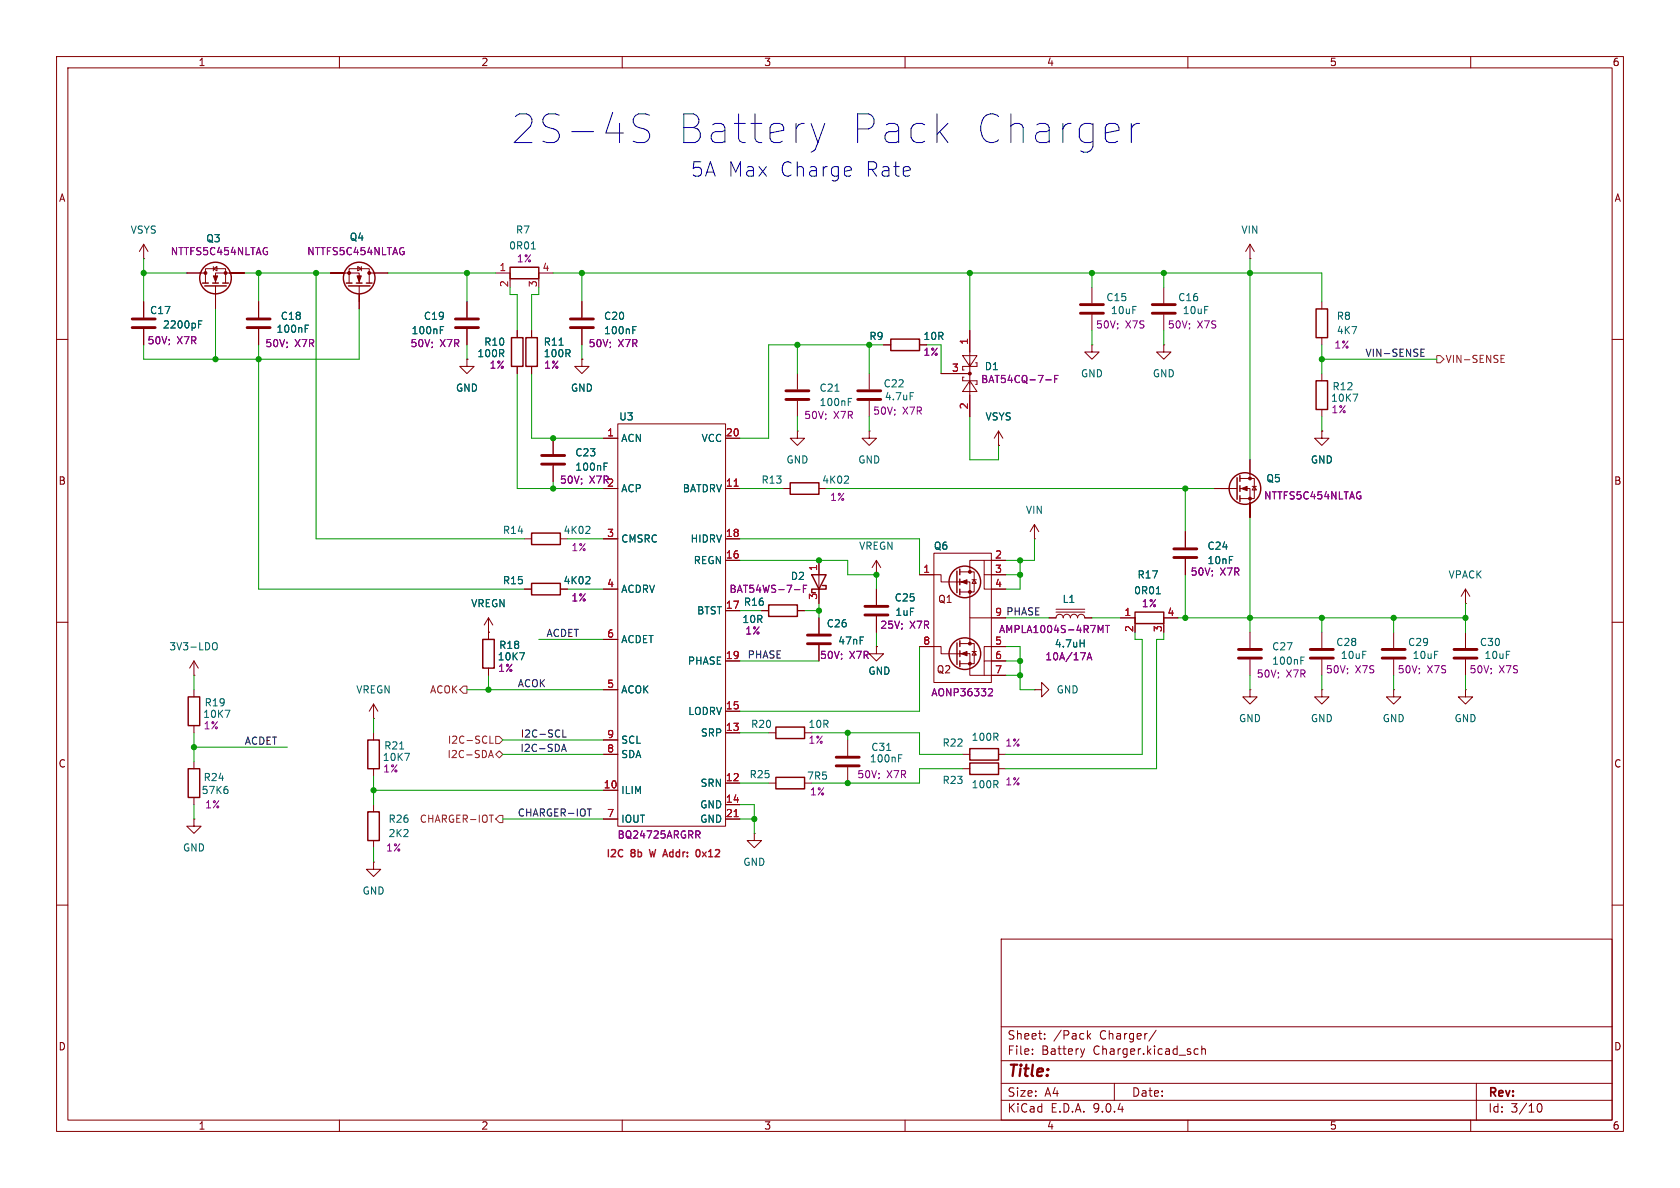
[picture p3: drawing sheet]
<svg xmlns="http://www.w3.org/2000/svg" width="297mm" height="210mm" viewBox="0 0 297 210" stroke-linecap="round" stroke-linejoin="round" font-family="sans-serif">
<g fill="none" stroke="#840000" stroke-width=".18">
<path d="M10 10h277v190h-277zM12 12h273v186h-273zM60 10v2M110 10v2M160 10v2M210 10v2M260 10v2M25.4 45.7h.1M25.4 43.2v2.5M25.4 53.3v2.8M25.4 58.2v2.8M25.4 43.2l-.8 1.3"/>
<path d="M25.4 43.2l.8 1.3M33 48.3h3.3M36.3 50v-2.5h3.6v2.5M37.7 47.5l.7-.4v.8zM37.7 47.1v.8M38.1 50.5v4.1M43.2 48.3h-5.1v1.7M45.7 53.3v2.8M45.7 58.2v2.8M58.4 48.3h5.1v1.7M61.7 50v-2.5h3.6v2.5M63.2 47.1l.7 .4-.7 .4z"/>
<path d="M63.5 50.5v4.1M63.9 47.1v.8M65.3 48.3h3.3M82.5 53.3v2.8M82.5 58.2v2.8M87.6 48.3h2.6v1.2M91.4 58.4v1.3M94 58.4v1.3M97.8 48.3h-2.6v1.2M102.9 53.3v2.8M102.9 58.2v2.8M171.4 58.4v15.3"/>
<path d="M193 50.8v2.8M193 55.6v2.8M205.7 50.8v2.8M205.7 55.6v2.8M221 45.7h.1M221 43.2l-.8 1.3M221 43.2l.7 1.3M221 43.2v2.5M233.7 53.3v1.3M233.7 59.7v1.3M10 60h2M82.5 63.5v1.3h1.3l-1.3 1.2-1.2-1.2h1.2"/>
<path d="M82.5 63.5h.1M91.4 64.8v1.2M94 64.8v1.2M97.8 77.5v2.8M102.9 63.5v1.3h1.2l-1.2 1.2-1.3-1.2h1.3M102.9 63.5h.1M106.7 77.5h2.5M109.2 74.9h19.1v71.2h-19.1zM128.3 77.5h2.5M141 76.2v1.3h1.2l-1.2 1.2-1.3-1.2h1.3M141 76.2h.1M141 66v2.8"/>
<path d="M141 70.9v2.8M153.7 76.2v1.3h1.2l-1.2 1.2-1.3-1.2h1.3M153.7 76.2h.1M153.7 66v2.8M153.7 70.9v2.8M156.2 61h1.3M162.6 61h1.2M166.4 66h5M170.2 62.9h2.5l-1.3 1.9zM170.4 66.7h-.2v.6h2.5v.6h-.2M171.4 67.3l1.3 1.9h-2.5zM172.5 64.1h.2v.7h-2.5v.6h.2"/>
<path d="M176.5 78.7h.1M176.5 76.2l-.7 1.3M176.5 76.2l.8 1.3M176.5 76.2v2.5M193 61v1.2h1.3l-1.3 1.3-1.2-1.3h1.2M193 61h.1M205.7 61v1.2h1.3l-1.3 1.3-1.2-1.3h1.2M205.7 61h.1M233.7 76.2v1.3h1.2l-1.2 1.2-1.3-1.2h1.3M233.7 76.2h.1M233.7 66v1.3M233.7 72.4v1.3"/>
<path d="M285 60h2M92.7 95.3h1.3M97.8 82.3v2.8M99.1 95.3h1.2M106.7 86.4h2.5M106.7 95.3h2.5M128.3 86.4h2.5M128.3 95.3h2.5M128.3 99.1h2.5M138.4 86.4h1.3M144.8 86.4h1.2M144.8 99.1v7.6"/>
<path d="M154.9 99.1v2.5M154.9 99.1l-.7 1.2M154.9 99.1l.8 1.2M165.1 97.8h10.2v22.9h-10.2zM174 99.1v2.5h3.8M177.8 99.1h-6.4l.1 2M182.9 95.3h.1M182.9 92.7l-.8 1.3M182.9 92.7l.7 1.3M182.9 92.7v2.6M209.5 94v2.8M209.5 98.8v2.8"/>
<path d="M214.6 86.4h4.1M219.2 84.6h2.5v3.5h-2.5M219.2 86.4h1.8v5M221 81.3v3.3M221.4 86h.7M221.7 86l.4 .6h-.7zM10 110h2M34.3 119.4h.1M34.3 116.8l-.8 1.3M34.3 116.8l.8 1.3M34.3 116.8v2.6M86.4 111.8h.1"/>
<path d="M86.4 109.2v3.8M86.4 118.1v1.3M86.4 109.2l-.8 1.3M86.4 109.2l.7 1.3M92.7 104.1h1.3M99.1 104.1h1.2M106.7 104.1h2.5M106.7 113h2.5M128.3 116.8h2.5M134.6 108h1.3M141 108h1.2M144.8 109.2v2.8"/>
<path d="M144.8 114v2.8M154.9 114.3v1.3h1.3l-1.3 1.2-1.2-1.2h1.2M154.9 114.3h.1M154.9 101.6h.1M154.9 104.1v2.8M154.9 109v2.8M162.6 101.6h3.8v1.3h3.8M162.6 114.3h3.8v1.3h3.8M169.7 101.1h2.5v3.5h-2.5M169.7 102.9h1.8l-.1 10.1M169.7 113.8h2.5v3.5h-2.5M169.7 115.6h1.8v2.5"/>
<path d="M171.4 118.1v1.3h6.4M171.4 109.2h6.4M171.5 113v.8M171.8 102.5h.8M171.8 115.2h.8M172.2 102.5l.4 .6h-.8zM172.2 115.2l.4 .6h-.8zM174 101.6v2.5h3.8M177.8 114.3h-3.8v2.5M177.8 116.8h-3.8v2.6M185.4 109.2h1.3a.64 .64 0 0 1 .6-.6 .64 .64 0 0 1 .7 .6 .64 .64 0 0 1 .6-.6 .64 .64 0 0 1 .6 .6 .64 .64 0 0 1 .7-.6 .64 .64 0 0 1 .6 .6 .64 .64 0 0 1 .6-.6 .64 .64 0 0 1 .7 .6h1.2M186.7 108.2h5.1"/>
<path d="M186.7 107.7h5.1M198.1 109.2h2.6v1.3M208.3 109.2h-2.6v1.3M221 111.8v2.8M221 116.6v2.8M233.7 111.8v2.8M233.7 116.6v2.8M246.4 111.8v2.8M246.4 116.6v2.8M259.1 106.7h.1M259.1 104.1l-.8 1.3M259.1 104.1l.7 1.3"/>
<path d="M259.1 104.1v2.6M259.1 111.8v2.8M259.1 116.6v2.8M285 110h2M34.3 121.9v1.3M34.3 128.3v1.2M34.3 134.6v1.3M66 127h.1M66 124.5v2.5M66 129.5v1.3M66 135.9v1.3M66 124.5l-.7 1.2"/>
<path d="M66 124.5l.8 1.2M106.7 121.9h2.5M106.7 130.8h2.5M106.7 133.4h2.5M106.7 139.7h2.5M128.3 125.7h2.5M128.3 129.5h2.5M128.3 138.4h2.5M135.9 129.5h1.3M135.9 138.4h1.3M142.2 129.5h1.3M149.9 130.8v2.8"/>
<path d="M149.9 135.6v2.8M170.2 133.4h1.2M170.2 135.9h1.2M176.5 133.4h1.3M176.5 135.9h1.3M182.9 121.9h1.2v-1.2l1.3 1.2-1.3 1.3v-1.3M182.9 121.9h.1M221 121.9v1.3h1.2l-1.2 1.3-1.3-1.3h1.3M221 121.9h.1M233.7 121.9v1.3h1.2l-1.2 1.3-1.3-1.3h1.3M233.7 121.9h.1M246.4 121.9v1.3h1.2l-1.2 1.3-1.3-1.3h1.3"/>
<path d="M246.4 121.9h.1M259.1 121.9v1.3h1.2l-1.2 1.3-1.3-1.3h1.3M259.1 121.9h.1M34.3 144.8v1.3h1.3l-1.3 1.2-1.3-1.2h1.3M34.3 144.8h.1M34.3 141v1.2M66 152.4v1.3h1.3l-1.3 1.2-1.2-1.2h1.2M66 152.4h.1M66 142.2v1.3M66 148.6v1.3M106.7 144.8h2.5M128.3 144.8h2.5"/>
<path d="M128.3 142.2h2.5M133.3 147.3v1.3h1.3l-1.3 1.3-1.2-1.3h1.2M133.3 147.3h.1M10 160h2M177 166h108v32h-108zM285 160h2M60 198v2M110 198v2M160 198v2M177 194.5h108M177 191.5h108M177 187.5h108"/>
<path d="M177 181.5h108M182.5 186.3v.1M182.5 185.5v.1M184.7 183.6v.1M184.7 182.8v.1M191.7 185.4l-.3 1M192.2 182.2v1.5M192.4 183.1l.4 .6M192.8 182.7l-.6 .6M197 191.5v3M204.4 182.1l-1.3 2M210 198v2"/>
<path d="M211.2 186.3h.6M211.2 185.5h.6M212.5 185.5l.2-.1 .3 .1 .1 .9M212.5 184.9v1.5M260 198v2M261 191.5v6.5M271.7 195.7l.2-.5 .2-.1a.81 .81 0 0 1 .6 .6 .81 .81 0 0 1-.3 .8h-.4l-.3-.5"/>
</g>
<g fill="none" stroke="#840000" stroke-width=".51">
<path d="M23.4 56.4h4M23.4 57.9h4M43.7 56.4h4.1M43.7 57.9h4.1M80.5 56.4h4.1M80.5 57.9h4.1M100.8 56.4h4.1M100.8 57.9h4.1M191 53.8h4.1M191 55.4h4.1M203.7 53.8h4.1M203.7 55.4h4.1"/>
<path d="M138.9 69.1h4.1M138.9 70.6h4.1M151.6 69.1h4.1M151.6 70.6h4.1M95.8 80.5h4M95.8 82h4M207.5 97h4.1M207.5 98.6h4.1M142.7 112.3h4.1M142.7 113.8h4.1M152.9 108.7h4.1M152.9 107.2h4.1"/>
<path d="M218.9 114.8h4.1M218.9 116.3h4.1M231.6 114.8h4.1M231.6 116.3h4.1M244.3 114.8h4.1M244.3 116.3h4.1M257 114.8h4.1M257 116.3h4.1M147.8 133.9h4.1M147.8 135.4h4.1"/>
</g>
<g fill="none" stroke="#006464" stroke-width=".18">
<path d="M35.1 57.3h.4M35.1 56.7h.6M54 58.1h.4M54 57.5h.6M77.8 58.3h.5M77.8 57.7h.6M93.9 44h.8M111.9 58.3h.4M111.9 57.7h.6M98.8 61h.8M147.6 69.2h.7M150 71h.4"/>
<path d="M150 70.4h.6M160.9 69.4h.6M239.2 69.7h.8l-.5 1.2M104.2 93.1l.1 .2-.1 .3-.7 .7h.8M106.8 82.5h.4M106.8 81.9h.6M149.9 84.2l.1 .2v.3l-.8 .7h.8M37.7 113.7l.2-.1a.43 .43 0 0 1 .5 .4v.5a.42 .42 0 0 1-.2 .3 .42 .42 0 0 1-.5 0M91.9 115.4h.8l-.5 1.3M104.2 102l.1 .2-.1 .3-.7 .7h.8M191 113.7h.7M191.7 113.1v1.3"/>
<path d="M204.4 105h.8M230 116.8h.4M230 116.1h.6M39.8 125.5h.8l-.5 1.3M40.2 139.6l.1 .1-.1 .5M70.7 132.4h.7M71.5 133.2h.9l-.6 1.2M156.8 132.7h.7M158.9 134h.4M158.9 133.4h.6"/>
</g>
<g fill="none" stroke="#840000" stroke-width=".25">
<path d="M35.8 50h1M36.2 50.5h3.8M37.6 50h1M39.4 50h1M61.2 50h1M61.6 50.5h3.8M63 50h1M64.8 50h1M90.2 47.2h5v2.1h-5zM90.4 59.7h2.1v5.1h-2.1zM93 59.7h2v5.1h-2zM157.5 59.9h5.1v2.1h-5.1z"/>
<path d="M232.7 54.6h2v5.1h-2zM232.7 67.3h2v5.1h-2zM94 94.2h5.1v2.1h-5.1zM139.7 85.3h5.1v2.1h-5.1zM218.7 84.5v3.8M219.2 84.1v1M219.2 85.9v1M219.2 87.6v1M85.3 113h2.1v5.1h-2.1zM94 103.1h5.1v2.1h-5.1zM135.9 106.9h5.1v2.1h-5.1zM143.5 101.6h2.5l-1.2 2.5z"/>
<path d="M145.4 103.5h.6v.6h-2.5v.7h.6M169.2 101v3.8M169.2 113.6v3.9M169.7 100.6v1M169.7 102.4v1M169.7 104.1v1.1M169.7 113.3v1M169.7 115v1.1M169.7 116.8v1M200.7 108.2h5v2h-5zM33.3 123.2h2v5.1h-2zM33.3 135.9h2v5.1h-2z"/>
<path d="M65 130.8h2.1v5.1h-2.1zM137.2 137.4h5v2h-5zM137.2 128.5h5v2.1h-5zM171.4 134.9h5.1v2h-5.1zM171.4 132.3h5.1v2.1h-5.1zM65 143.5h2.1v5.1h-2.1z"/>
<circle cx="38.1" cy="49.1" r="2.79"/>
<circle cx="63.5" cy="49.1" r="2.79"/>
<circle cx="220.1" cy="86.4" r="2.79"/>
<circle cx="170.6" cy="102.9" r="2.79"/>
<circle cx="170.6" cy="115.6" r="2.79"/>
</g>
<g fill="#840000" stroke="#840000" stroke-width=".18">
<path d="M63.1 48.8h.8l-.4 1z"/>
<path d="M37.7 48.8h.8l-.4 1z"/>
<path d="M169.9 102.9l1-.4v.7z"/>
<path d="M169.9 115.6l1.1-.4v.7z"/>
<path d="M219.5 86.4l1-.4v.7z"/>
<circle cx="65.3" cy="48.3" r=".25"/>
<circle cx="61.7" cy="48.3" r=".25"/>
<circle cx="36.3" cy="48.3" r=".25"/>
<circle cx="39.9" cy="48.3" r=".25"/>
<circle cx="171.5" cy="101.1" r=".25"/>
<circle cx="171.5" cy="104.6" r=".25"/>
<circle cx="171.5" cy="113.8" r=".25"/>
<circle cx="171.5" cy="117.3" r=".25"/>
<circle cx="221" cy="84.6" r=".25"/>
<circle cx="221" cy="88.1" r=".25"/>
<circle cx="171.4" cy="66" r=".25"/>
</g>
<path d="M129.8 85.9h.7M129.8 144.4h.7" fill="none" stroke="#a90000" stroke-width=".18"/>
<g fill="none" stroke="#840084" stroke-width=".18">
<path d="M184.9 67.2h.9M186.4 67h.5M187.1 66.4h-.7v1.2M140.5 104.2h.9M142 104.1h.5M142.6 103.4h-.6v1.3M192.2 116.7l.4-1.3 .4 1.3M192.3 116.3h.6M194.6 111.5l.4-.9v1.2M195.4 110.6h.7M195.8 110.6v1.2M174.9 121.7l.5 .1 .1 .3-.8 .9h.8"/>
<path d="M123 146.9h.5l.3 .2-.2 .4h-.6M123.3 147.5l.5 .7"/>
</g>
<path d="M254 62.9h.6l.7 .6-.7 .6h-.6zM265.4 63.4h.4M265.4 64.1h.6M265.4 62.8h.6M81.9 121.3h.6v1.3h-.6l-.6-.7zM86.4 133.9l.4-1.2 .4 1.2M86.5 133.6h.6M86.6 130.1v1.3h.6M87.6 133.4l.7-.7 .6 .7-.6 .6zM87.6 130.2h.7l.6 .6-.6 .6h-.7zM86.5 144.1h.7M88.3 144.1h.6v1.3h-.6l-.7-.6z" fill="none" stroke="#725600" stroke-width=".18"/>
<path d="M251.2 62.3h.4M251.2 63h.6M251.2 61.7h.6M99.3 132.8l.4-1.2 .4 1.2M99.4 132.5h.6M99.5 129v1.3h.6M103.8 143h.7" fill="none" stroke="#0f0f0f" stroke-width=".18"/>
<g fill="none" stroke="#009600" stroke-width=".18">
<path d="M25.4 48.3h7.6M25.4 45.7v7.6M38.1 54.6v8.9M43.2 48.3h15.2M45.7 48.3v5M55.9 48.3v47h36.8M63.5 54.6v8.9h-38.1v-2.5M68.6 48.3h19M82.5 48.3v5M90.2 50.8v1.3h1.2v6.3M95.2 50.8v1.3h-1.2v6.3M97.8 48.3h135.9v5"/>
<path d="M102.9 48.3v5M171.4 48.3v10.1M193 48.3v2.5M193 58.4v2.6M205.7 48.3v2.5M205.7 58.4v2.6M221 45.7v35.6M45.7 61v43.1h47M82.5 61v2.5M91.4 66v20.4h15.3M94 66v11.5h12.7M102.9 61v2.5"/>
<path d="M141 61v5M141 73.7v2.5M153.7 61v5M153.7 73.7v2.5M156.2 61h-20.3v16.5h-5.1M163.8 61h2.6v5M171.4 73.7v7.6h5.1v-2.6M233.7 63.5h20.3M233.7 61v5M233.7 73.7v2.5M97.8 85.1v1.3M100.3 95.3h6.4"/>
<path d="M130.8 95.3h31.8v6.3M130.8 86.4h7.6M130.8 99.1h19.1v2.5h5v2.5M146 86.4h68.6M180.3 99.1v5h-2.5M182.9 95.3v3.8h-5.1M209.5 86.4v7.6M221 91.4v20.4M34.3 119.4v2.5M86.4 119.4v2.5M95.2 113h11.5M100.3 104.1h6.4"/>
<path d="M130.8 108h3.8M130.8 116.8h14M142.2 108h2.6M144.8 106.7v2.5M154.9 111.8v2.5M162.6 114.3v11.4h-31.8M177.8 114.3h2.5v7.6h2.6M177.8 116.8h2.5M177.8 101.6h2.5M177.8 109.2h7.6M177.8 119.4h2.5M193 109.2h5.1"/>
<path d="M200.7 111.8v1.2h1.2v20.4h-24.1M205.7 111.8v1.2h-1.2v22.9h-26.7M208.3 109.2h50.8M209.5 101.6v7.6M221 119.4v2.5M233.7 109.2v2.6M233.7 119.4v2.5M246.4 109.2v2.6M246.4 119.4v2.5M259.1 106.7v5.1M259.1 119.4v2.5M34.3 129.5v5.1"/>
<path d="M34.3 132.1h16.5M66 127v2.5M66 137.2v5M66 139.7h40.7M82.5 121.9h24.2M88.9 133.4h17.8M88.9 130.8h17.8M130.8 138.4h5.1M130.8 129.5h5.1M143.5 129.5h19.1v3.9h7.6M149.9 129.5v1.3M170.2 135.9h-7.6v2.5h-19.1"/>
<path d="M34.3 142.2v2.6M66 149.9v2.5M88.9 144.8h17.8M130.8 142.2h2.5v5.1M130.8 144.8h2.5"/>
</g>
<path d="M112.2 22.1l.7 .4a1.86 1.86 0 0 1 1.9 1.3 1.3 1.3 0 0 1-.9 1.4h-1.2l-.8-.2M114.8 20.4l-.7-.3h-1.2l-.7 .5M143.4 21.8l1.2 3.4M144.6 25.2l-.5 1.2M145.8 21.8l-1.2 3.4M150.4 29.6l.1 .5-1.2 .2M200 21.8v3.4M201.4 21.8a1.3 1.3 0 0 0-1.4 1" fill="none" stroke="#0000c2" stroke-width=".18"/>
<path d="M117.3 151.1h.6M117.6 150.2l.4 1.3M123.5 150.2a.79 .79 0 0 1 0 1.3" fill="none" stroke="#ec132b" stroke-width=".25"/>
<g fill="#009600" stroke="#009600" stroke-width=".18">
<circle cx="82.5" cy="48.3" r=".46"/>
<circle cx="171.4" cy="48.3" r=".46"/>
<circle cx="102.9" cy="48.3" r=".46"/>
<circle cx="193" cy="48.3" r=".46"/>
<circle cx="141" cy="61" r=".46"/>
<circle cx="154.9" cy="101.6" r=".46"/>
<circle cx="144.8" cy="99.1" r=".46"/>
<circle cx="153.7" cy="61" r=".46"/>
<circle cx="38.1" cy="63.5" r=".46"/>
<circle cx="45.7" cy="63.5" r=".46"/>
<circle cx="45.7" cy="48.3" r=".46"/>
<circle cx="55.9" cy="48.3" r=".46"/>
<circle cx="25.4" cy="48.3" r=".46"/>
<circle cx="149.9" cy="138.4" r=".46"/>
<circle cx="133.3" cy="144.8" r=".46"/>
<circle cx="97.8" cy="86.4" r=".46"/>
<circle cx="97.8" cy="77.5" r=".46"/>
<circle cx="66" cy="139.7" r=".46"/>
<circle cx="34.3" cy="132.1" r=".46"/>
<circle cx="86.4" cy="121.9" r=".46"/>
<circle cx="149.9" cy="129.5" r=".46"/>
<circle cx="144.8" cy="108" r=".46"/>
<circle cx="180.3" cy="99.1" r=".46"/>
<circle cx="180.3" cy="101.6" r=".46"/>
<circle cx="180.3" cy="119.4" r=".46"/>
<circle cx="180.3" cy="116.8" r=".46"/>
<circle cx="246.4" cy="109.2" r=".46"/>
<circle cx="259.1" cy="109.2" r=".46"/>
<circle cx="221" cy="109.2" r=".46"/>
<circle cx="209.5" cy="109.2" r=".46"/>
<circle cx="209.5" cy="86.4" r=".46"/>
<circle cx="233.7" cy="63.5" r=".46"/>
<circle cx="221" cy="48.3" r=".46"/>
<circle cx="205.7" cy="48.3" r=".46"/>
<circle cx="233.7" cy="109.2" r=".46"/>
</g>
<g font-size="7.1" fill="#0000c2">
<text x="90.4" y="25.6">2S-4S</text>
<text x="119.4" y="25.6">Battery</text>
<text x="149.6" y="25.6">Pack</text>
<text x="171" y="25.6">Charger</text>
</g>
<g font-size="3.5" fill="#0000c2">
<text x="122.1" y="31.5">5A Max Charge</text>
<text x="152.8" y="31.5">Rate</text>
</g>
<text font-size="2.8" fill="#840000" x="178" y="190.9">Title:</text>
<g font-size="2.1" fill="#840000">
<text x="178" y="184">Sheet:</text>
<text x="186.2" y="184">/Pack</text>
<text x="194.5" y="184">Charger/</text>
<text x="178" y="186.7">File:</text>
<text x="184.1" y="186.7">Battery</text>
<text x="193.3" y="186.7">Charger.kicad_sch</text>
<text x="178" y="196.9">KiCad</text>
<text x="178" y="194.1">Size:</text>
<text x="184.7" y="194.1">A4</text>
<text x="185.7" y="196.9">E.D.A.</text>
<text x="193.3" y="196.9">9.0.4</text>
<text x="200" y="194.1">Date:</text>
<text x="263" y="194.3">Rev:</text>
<text x="263" y="196.9">Id:</text>
<text x="267.1" y="196.9">3/10</text>
</g>
<g font-size="1.8" fill="#840000">
<text x="35" y="11.9">1</text>
<text x="85" y="11.9">2</text>
<text x="135" y="11.9">3</text>
<text x="185" y="11.9">4</text>
<text x="235" y="11.9">5</text>
<text x="285" y="11.9">6</text>
<text x="10.3" y="35.9">A</text>
<text x="285.3" y="35.9">A</text>
<text x="10.3" y="85.9">B</text>
<text x="285.3" y="85.9">B</text>
<text x="165.8" y="106.8">Q1</text>
<text x="165.5" y="119.2">Q2</text>
<text x="10.3" y="135.9">C</text>
<text x="285.3" y="135.9">C</text>
<text x="10.3" y="185.9">D</text>
<text x="285.3" y="185.9">D</text>
<text x="35" y="199.9">1</text>
<text x="85" y="199.9">2</text>
<text x="135" y="199.9">3</text>
<text x="185" y="199.9">4</text>
<text x="235" y="199.9">5</text>
<text x="285" y="199.9">6</text>
</g>
<g font-size="1.8" fill="#006464">
<text x="23" y="41.5">VSYS</text>
<text x="91.1" y="41.5">R7</text>
<text x="219.4" y="41.5">VIN</text>
<text x="36.4" y="43">Q3</text>
<text x="61.7" y="42.8">Q4</text>
<text x="89.9" y="44.3">0R01</text>
<text x="195.5" y="53.4">C15</text>
<text x="208.2" y="53.4">C16</text>
<text x="26.4" y="55.7">C17</text>
<text x="28.7" y="58.3">2200pF</text>
<text x="48.8" y="59">100nF</text>
<text x="49.5" y="56.7">C18</text>
<text x="72.7" y="59.3">100nF</text>
<text x="74.8" y="56.7">C19</text>
<text x="106.7" y="59.3">100nF</text>
<text x="106.7" y="56.7">C20</text>
<text x="196.3" y="55.7">10uF</text>
<text x="209" y="55.7">10uF</text>
<text x="236.2" y="56.7">R8</text>
<text x="236.2" y="59.3">4K7</text>
<text x="84.3" y="63.3">100R</text>
<text x="85.5" y="61.3">R10</text>
<text x="96" y="63.3">100R</text>
<text x="96" y="61.3">R11</text>
<text x="153.6" y="60.3">R9</text>
<text x="163.2" y="60.3">10R</text>
<text x="174" y="65.6">D1</text>
<text x="80.5" y="69.4">GND</text>
<text x="100.8" y="69.4">GND</text>
<text x="144.8" y="72">100nF</text>
<text x="144.8" y="69.4">C21</text>
<text x="156.1" y="68.7">C22</text>
<text x="156.3" y="71">4.7uF</text>
<text x="191" y="66.9">GND</text>
<text x="203.7" y="66.9">GND</text>
<text x="235.2" y="71.2">10K7</text>
<text x="235.5" y="69.2">R12</text>
<text x="109.4" y="74.5">U3</text>
<text x="174.1" y="74.5">VSYS</text>
<text x="101.6" y="83.4">100nF</text>
<text x="101.6" y="80.9">C23</text>
<text x="109.7" y="78.3">ACN</text>
<text x="123.9" y="78.3">VCC</text>
<text x="138.9" y="82.1">GND</text>
<text x="151.6" y="82.1">GND</text>
<text x="231.6" y="82.1">GND</text>
<text x="109.7" y="87.2">ACP</text>
<text x="120.6" y="87.2">BATDRV</text>
<text x="134.5" y="85.7">R13</text>
<text x="145.3" y="85.7">4K02</text>
<text x="223.8" y="85.4">Q5</text>
<text x="88.8" y="94.6">R14</text>
<text x="99.5" y="94.6">4K02</text>
<text x="181.3" y="91">VIN</text>
<text x="109.7" y="96.1">CMSRC</text>
<text x="122" y="96.1">HIDRV</text>
<text x="122.5" y="99.9">REGN</text>
<text x="151.8" y="97.4">VREGN</text>
<text x="165" y="97.4">Q6</text>
<text x="213.4" y="97.4">C24</text>
<text x="213.4" y="99.9">10nF</text>
<text x="83.2" y="107.5">VREGN</text>
<text x="88.8" y="103.5">R15</text>
<text x="99.5" y="103.5">4K02</text>
<text x="109.7" y="105">ACDRV</text>
<text x="128.2" y="107.7">17 R16</text>
<text x="139.7" y="102.7">D2</text>
<text x="158.1" y="106.5">C25</text>
<text x="187.8" y="106.8">L1</text>
<text x="200.4" y="105.3">0R01</text>
<text x="201" y="102.5">R17</text>
<text x="256" y="102.5">VPACK</text>
<text x="109.7" y="113.9">ACDET</text>
<text x="123.1" y="108.8">BTST</text>
<text x="131.1" y="110.3">10R</text>
<text x="146.1" y="111.1">C26</text>
<text x="158.2" y="109.1">1uF</text>
<text x="29.8" y="115.2">3V3-LDO</text>
<text x="87.9" y="116.9">10K7</text>
<text x="88.1" y="114.9">R18</text>
<text x="121.5" y="117.7">PHASE</text>
<text x="148.1" y="114.1">47nF</text>
<text x="153.4" y="119.5">GND</text>
<text x="186.4" y="114.7">4.7uH</text>
<text x="224.8" y="117.7">100nF</text>
<text x="224.8" y="115.2">C27</text>
<text x="236.1" y="114.4">C28</text>
<text x="236.9" y="116.7">10uF</text>
<text x="248.8" y="114.4">C29</text>
<text x="249.6" y="116.7">10uF</text>
<text x="261.5" y="114.4">C30</text>
<text x="262.3" y="116.7">10uF</text>
<text x="36.1" y="125.1">R19</text>
<text x="62.9" y="122.8">VREGN</text>
<text x="109.7" y="122.8">ACOK</text>
<text x="186.7" y="122.8">GND</text>
<text x="35.8" y="127.1">10K7</text>
<text x="109.7" y="131.7">SCL</text>
<text x="121.6" y="126.6">LODRV</text>
<text x="123.8" y="130.4">SRP</text>
<text x="132.7" y="128.9">R20</text>
<text x="142.8" y="128.9">10R</text>
<text x="171.7" y="131.2">100R</text>
<text x="218.9" y="127.9">GND</text>
<text x="231.6" y="127.9">GND</text>
<text x="244.3" y="127.9">GND</text>
<text x="257" y="127.9">GND</text>
<text x="67.6" y="134.7">10K7</text>
<text x="67.8" y="132.7">R21</text>
<text x="109.7" y="134.2">SDA</text>
<text x="132.4" y="137.8">R25</text>
<text x="153.7" y="135">100nF</text>
<text x="153.9" y="132.9">C31</text>
<text x="166.5" y="132.2">R22</text>
<text x="35.5" y="140.6">57K6</text>
<text x="35.9" y="138.3">R24</text>
<text x="109.7" y="140.6">ILIM</text>
<text x="123.7" y="143.1">GND</text>
<text x="123.7" y="139.3">SRN</text>
<text x="142.6" y="138">7R5</text>
<text x="166.5" y="138.8">R23</text>
<text x="171.7" y="139.5">100R</text>
<text x="68.6" y="145.6">R26</text>
<text x="68.6" y="148.2">2K2</text>
<text x="109.7" y="145.6">IOUT</text>
<text x="123.7" y="145.6">GND</text>
<text x="32.3" y="150.7">GND</text>
<text x="131.3" y="153.3">GND</text>
<text x="64" y="158.3">GND</text>
</g>
<g font-size="1.8" fill="#840084">
<text x="30.1" y="45.3">NTTFS5C454NLTAG</text>
<text x="54.2" y="45.3">NTTFS5C454NLTAG</text>
<text x="91.3" y="46.6">1%</text>
<text x="193.7" y="58.3">50V;</text>
<text x="198.9" y="58.3">X7S</text>
<text x="206.4" y="58.3">50V;</text>
<text x="211.6" y="58.3">X7S</text>
<text x="26" y="61.1">50V;</text>
<text x="31.3" y="61.1">X7R</text>
<text x="46.8" y="61.6">50V;</text>
<text x="52.1" y="61.6">X7R</text>
<text x="72.5" y="61.6">50V;</text>
<text x="77.8" y="61.6">X7R</text>
<text x="86.5" y="65.4">1%</text>
<text x="96.1" y="65.4">1%</text>
<text x="104" y="61.6">50V;</text>
<text x="109.3" y="61.6">X7R</text>
<text x="163.2" y="63.1">1%</text>
<text x="235.8" y="61.8">1%</text>
<text x="173.3" y="67.9">BAT54CQ-7-F</text>
<text x="142.1" y="74.3">50V;</text>
<text x="147.4" y="74.3">X7R</text>
<text x="154.3" y="73.5">50V;</text>
<text x="159.5" y="73.5">X7R</text>
<text x="235.3" y="73.3">1%</text>
<text x="98.9" y="85.7">50V;</text>
<text x="146.6" y="88.7">1%</text>
<text x="223.4" y="88.5">NTTFS5C454NLTAG</text>
<text x="100.9" y="97.6">1%</text>
<text x="210.4" y="102">50V;</text>
<text x="215.7" y="102">X7R</text>
<text x="100.9" y="106.5">1%</text>
<text x="128.9" y="105">BAT54WS-7-F</text>
<text x="201.8" y="107.5">1%</text>
<text x="131.7" y="112.4">1%</text>
<text x="155.5" y="111.4">25V;</text>
<text x="160.8" y="111.4">X7R</text>
<text x="176.5" y="112.1">AMPLA1004S-4R7MT</text>
<text x="88" y="119">1%</text>
<text x="144.9" y="116.7">50V;</text>
<text x="150.1" y="116.7">X7R</text>
<text x="184.7" y="116.9">10A/17A</text>
<text x="222.1" y="120">50V;</text>
<text x="227.4" y="120">X7R</text>
<text x="234.3" y="119.2">50V;</text>
<text x="239.6" y="119.2">X7S</text>
<text x="247" y="119.2">50V;</text>
<text x="252.3" y="119.2">X7S</text>
<text x="259.7" y="119.2">50V;</text>
<text x="265" y="119.2">X7S</text>
<text x="164.5" y="123.3">AONP36332</text>
<text x="35.9" y="129.1">1%</text>
<text x="142.8" y="131.7">1%</text>
<text x="67.7" y="136.8">1%</text>
<text x="151.5" y="137.8">50V;</text>
<text x="156.8" y="137.8">X7R</text>
<text x="177.6" y="132.2">1%</text>
<text x="36.2" y="143.1">1%</text>
<text x="143.1" y="140.8">1%</text>
<text x="177.6" y="139">1%</text>
<text x="109.1" y="148.4">BQ24725ARGRR</text>
<text x="68.2" y="150.7">1%</text>
</g>
<g font-size="1.8" fill="#a90000">
<text x="88.2" y="48">1</text>
<text x="89.9" y="50.9" transform="rotate(-90 89.9 50.9)">2</text>
<text x="95" y="50.9" transform="rotate(-90 95 50.9)">3</text>
<text x="95.8" y="48">4</text>
<text x="168.2" y="65.8">3</text>
<text x="171.2" y="61" transform="rotate(-90 171.2 61)">1</text>
<text x="107.2" y="77.2">1</text>
<text x="128.2" y="77.2">20</text>
<text x="171.2" y="72.5" transform="rotate(-90 171.2 72.5)">2</text>
<text x="104.2" y="85.7">X7R2</text>
<text x="128.2" y="86.1">11</text>
<text x="107.2" y="95">3</text>
<text x="128.2" y="95">18</text>
<text x="128.2" y="98.8">16</text>
<text x="144.5" y="101" transform="rotate(-90 144.5 101)">1</text>
<text x="163.1" y="101.3">1</text>
<text x="175.8" y="98.8">2</text>
<text x="175.8" y="101.3">3</text>
<text x="107.2" y="103.9">4</text>
<text x="144.5" y="106.1" transform="rotate(-90 144.5 106.1)">3</text>
<text x="175.8" y="103.9">4</text>
<text x="107.2" y="112.8">6</text>
<text x="175.8" y="109">9</text>
<text x="198.7" y="109">1</text>
<text x="200.4" y="111.8" transform="rotate(-90 200.4 111.8)">2</text>
<text x="205.5" y="111.8" transform="rotate(-90 205.5 111.8)">3</text>
<text x="206.3" y="109">4</text>
<text x="128.2" y="116.6">19</text>
<text x="163.1" y="114">8</text>
<text x="175.8" y="114">5</text>
<text x="175.8" y="116.6">6</text>
<text x="175.8" y="119.1">7</text>
<text x="107.2" y="121.7">5</text>
<text x="128.2" y="125.5">15</text>
<text x="107.2" y="130.6">9</text>
<text x="128.2" y="129.3">13</text>
<text x="107.2" y="133.1">8</text>
<text x="106.6" y="139.4">10</text>
<text x="128.2" y="138.2">12</text>
<text x="128.2" y="142">14</text>
<text x="107.2" y="144.5">7</text>
<text x="128.2" y="144.5">21</text>
</g>
<g font-size="1.8" fill="#0f0f0f">
<text x="241.3" y="63.2">VIN-SENSE</text>
<text x="96.5" y="112.7">ACDET</text>
<text x="175.8" y="109">9 PHASE</text>
<text x="132.1" y="116.5">PHASE</text>
<text x="91.4" y="121.6">ACOK</text>
<text x="43.2" y="131.7">ACDET</text>
<text x="92" y="130.5">I2C-SCL</text>
<text x="91.9" y="133">I2C-SDA</text>
<text x="91.4" y="144.4">CHARGER-IOT</text>
</g>
<g font-size="1.8" fill="#725600">
<text x="255.5" y="64.4">VIN-SENSE</text>
<text x="75.9" y="122.8">ACOK</text>
<text x="79.1" y="131.7">I2C-SCL</text>
<text x="79" y="134.2">I2C-SDA</text>
<text x="74.1" y="145.6">CHARGER-IOT</text>
</g>
<g font-size="1.8" fill="#ec132b">
<text x="107" y="151.9">I2C</text>
<text x="111.6" y="151.9">8b</text>
<text x="115.4" y="151.9">W</text>
<text x="118.3" y="151.9">Addr:</text>
<text x="124.6" y="151.9">0x12</text>
</g>
</svg>
